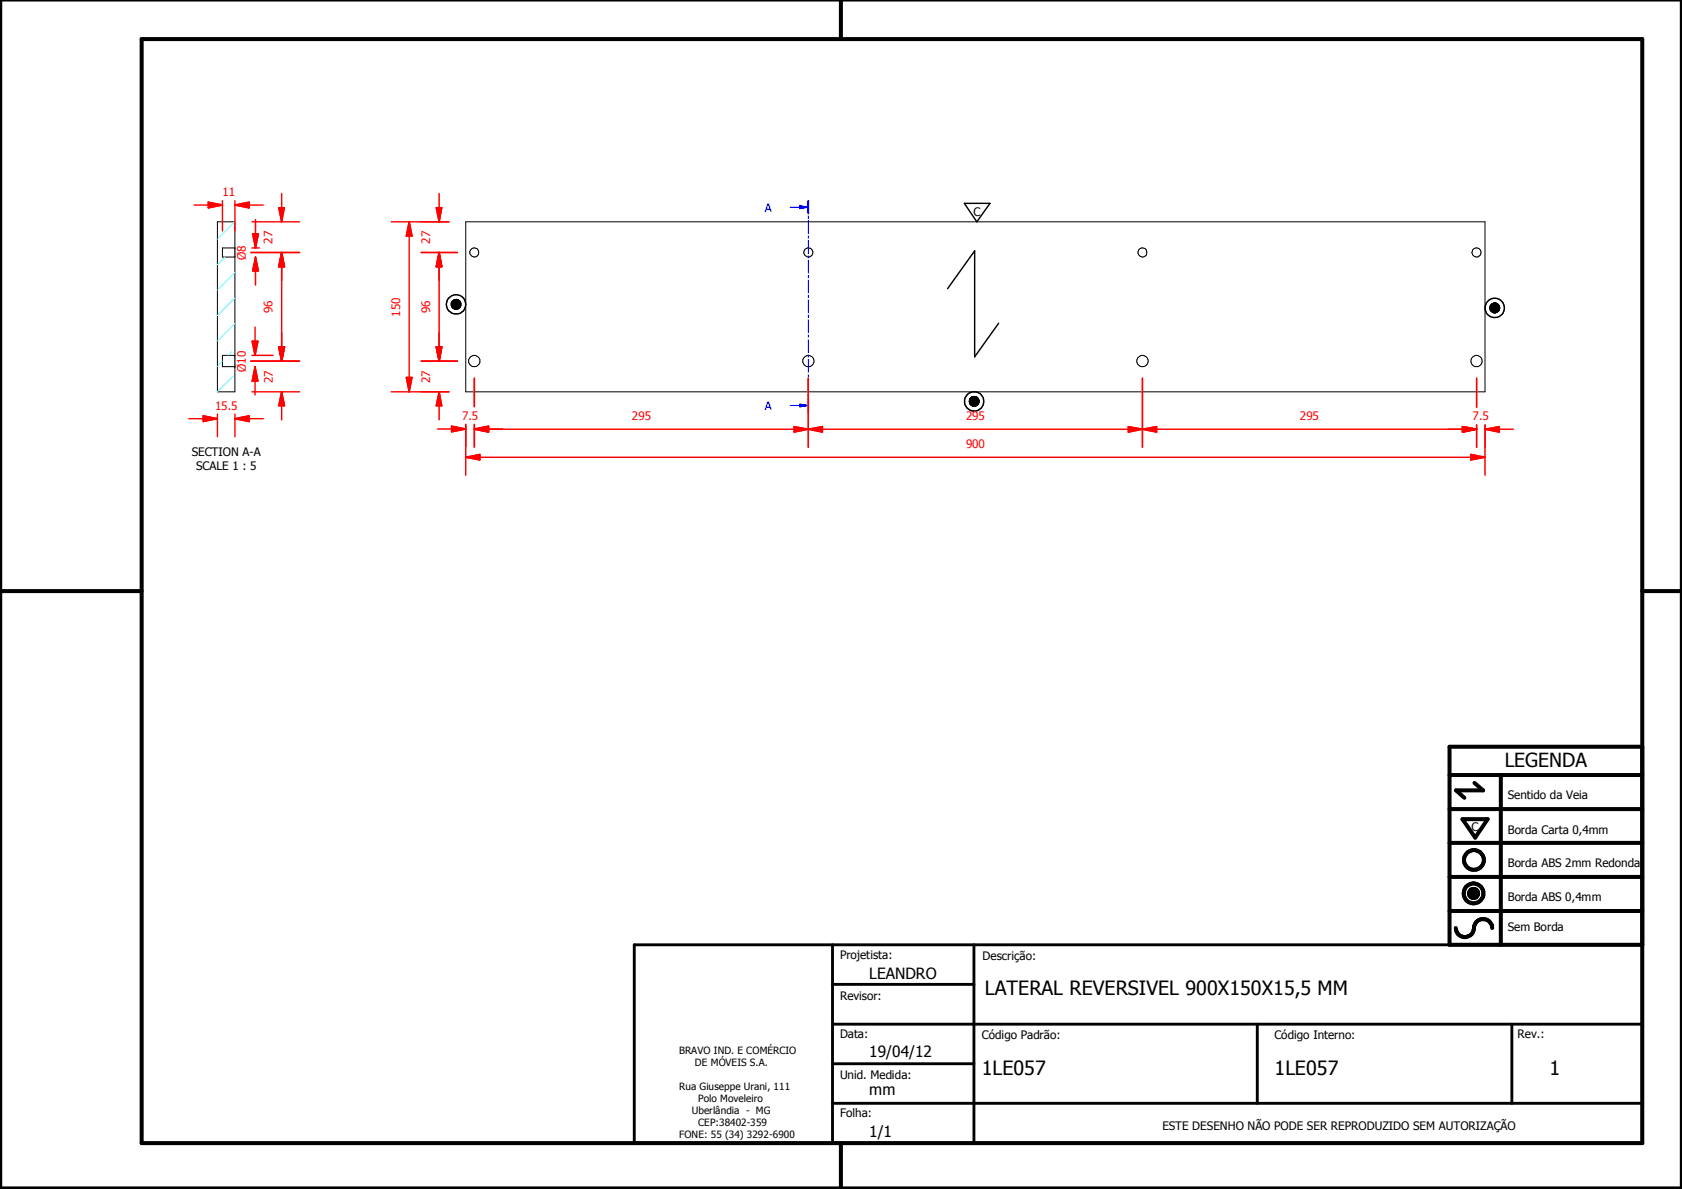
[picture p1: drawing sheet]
<svg xmlns="http://www.w3.org/2000/svg" width="297mm" height="210mm" viewBox="0 0 297 210" stroke-linecap="round" stroke-linejoin="round" font-family="sans-serif">
<g fill="none" stroke="#000" stroke-width=".18">
<path d="M38.4 39.2h3.1v30h-3.1zM82.3 39.2h180v30h-180zM41.5 43.8h-2.2v1.6h2.2M79.7 53.6l1.7 .1zM79.7 53.7l1.7 .1zM79.7 53.8l1.7 .1zM79.7 53.9h1.7v.1zM79.7 53.9l1.7 .1h-1.6zM79.7 53.6h1.7zM79.8 54h1.6zM79.8 54l1.5 .1zM79.8 53.5l1.6 .1h-1.7z"/>
<path d="M79.8 53.5l1.6 .1zM79.8 54.1h1.5zM79.8 54.1l1.4 .1zM79.8 53.4l1.6 .1h-1.6zM79.8 53.4l1.6 .1zM79.8 53.3l1.5 .1zM79.8 54.2h1.4zM79.8 54.2l1.4 .1zM79.8 53.3h1.5zM79.9 54.3h1.3zM79.9 54.3l1.2 .1zM79.9 53.2l1.3 .1h-1.4z"/>
<path d="M79.9 53.2l1.3 .1zM80 54.4h1.1zM80 53.1l1.2 .1zM80 54.4h1zM80 53l1.1 .1h-1.1zM80 53l1.1 .1zM80 53h1.1zM80.1 54.4h.9zM80.1 54.4l.8 .1zM80.1 53h1zM80.1 53h.9zM80.2 54.5h.7z"/>
<path d="M80.2 54.5h.6zM80.2 53h.8zM80.2 53h.7zM80.3 54.5h.5zM80.3 54.5l.4 .1zM80.3 52.9l.6 .1zM80.3 52.9h.5zM80.3 54.6h.4zM80.3 54.6h.3zM80.3 52.9h.4zM80.5 54.6h.1zM80.5 52.9h.2z"/>
<path d="M80.5 52.9h.1zM263.1 54.3l1.7 .1zM263.1 54.4h1.7zM263.1 54.4l1.7 .1zM263.1 54.5h1.7zM263.1 54.5l1.6 .1zM263.1 54.2l1.7 .1h-1.7zM263.1 54.2l1.7 .1zM263.2 54.6l1.5 .1zM263.2 54.7h1.5zM263.2 54.7l1.5 .1zM263.2 54.1l1.6 .1h-1.7z"/>
<path d="M263.2 54.1l1.6 .1zM263.2 54l1.5 .1zM263.2 54.8h1.5zM263.2 54.8l1.4 .1zM263.2 53.9l1.5 .1h-1.5zM263.2 53.9l1.5 .1zM263.2 53.9h1.5zM263.3 54.9h1.3zM263.3 53.9h1.4zM263.4 54.9h1.2zM263.4 54.9l1.1 .1zM263.4 53.8l1.2 .1h-1.3z"/>
<path d="M263.4 53.8l1.2 .1zM263.4 55h1.1zM263.4 53.7l1.2 .1h-1.2zM263.4 53.7l1.2 .1zM263.4 53.7h1.1zM263.5 55h1zM263.5 55l.9 .1zM263.5 53.7h1zM263.6 55.1h.8zM263.6 55.1l.7 .1zM263.6 53.6l.9 .1zM263.6 55.2h.7z"/>
<path d="M263.6 55.2h.6zM263.6 53.6h.8zM263.6 53.6h.7zM263.7 55.2h.5zM263.7 55.2h.4zM263.7 53.6h.6zM263.7 53.6h.5zM263.8 55.2h.3zM263.8 53.6h.4zM263.9 55.2h.2zM263.9 53.5l.2 .1zM263.9 53.5h.2z"/>
<path d="M41.5 64.7h.1M41.5 62.7h-2.2v2h2.2M171.2 70.8l1.7 .1zM171.2 70.9l1.7 .1zM171.2 71h1.7zM171.2 71l1.6 .1zM171.2 71.1h1.6zM171.2 71.1l1.6 .1zM171.2 70.7l1.7 .1h-1.7zM171.2 70.7l1.7 .1zM171.2 70.6l1.7 .1zM171.3 71.2h1.5z"/>
<path d="M171.3 71.2l1.5 .1zM171.3 71.3h1.5zM171.3 71.3l1.4 .1zM171.3 70.5l1.5 .1h-1.6zM171.3 70.5h1.5v.1zM171.3 70.4l1.5 .1zM171.3 70.4h1.5zM171.4 71.4h1.3zM171.4 70.4h1.4zM171.4 71.4l1.2 .1zM171.4 70.3l1.3 .1zM171.4 70.3h1.3z"/>
<path d="M171.5 71.5h1.1zM171.5 71.5h1zM171.5 70.2l1.2 .1zM171.5 71.5l1 .1zM171.5 70.2h1.1zM171.6 71.6h.9zM171.6 71.6h.8zM171.6 70.1l.9 .1h-1zM171.6 70.1l.9 .1zM171.6 70.1h.9zM171.7 71.6h.7zM171.7 71.6l.6 .1z"/>
<path d="M171.7 70.1h.8zM171.7 70.1h.7zM171.8 71.7h.5zM171.8 71.7h.4zM171.8 70.1h.6zM171.8 70.1h.5zM171.9 71.7h.3zM171.9 71.7h.2zM171.9 70l.4 .1zM171.9 70h.3zM172 71.7h.1zM172 70h.2z"/>
<path d="M172 70h.1zM259.4 157.6l1.6 .1zM259.4 157.7l1.6 .1zM259.4 157.8l1.6 .1zM259.4 157.9h1.6v.1zM259.4 157.9l1.6 .1h-1.5zM259.4 157.6h1.6zM259.5 158h1.5zM259.5 158l1.4 .1zM259.5 157.5l1.5 .1h-1.6zM259.5 157.5l1.5 .1zM259.5 158.1h1.4z"/>
<path d="M259.5 157.4l1.5 .1h-1.5zM259.5 157.4l1.5 .1zM259.5 158.1l1.4 .1zM259.5 157.3l1.4 .1h-1.4zM259.5 157.3l1.4 .1zM259.6 158.2h1.3zM259.6 158.2h1.2zM259.6 157.2l1.3 .1h-1.4zM259.6 157.2l1.3 .1zM259.6 158.2l1.2 .1zM259.6 157.2h1.3zM259.7 158.3h1.1z"/>
<path d="M259.7 158.3l1 .1zM259.7 157.1l1.1 .1h-1.2zM259.7 157.1l1.1 .1zM259.7 157.1h1.1zM259.8 158.4h.9zM259.8 158.4h.8zM259.8 157.1h1zM259.8 157.1h.9zM259.8 158.4l.8 .1zM259.8 157l.9 .1zM259.8 157h.8zM259.9 158.5h.7z"/>
<path d="M259.9 158.5h.6zM259.9 157h.7zM260 158.5h.5zM260 158.5h.4zM260 157h.6zM260.1 158.5h.3zM260.1 158.5h.2zM260.1 156.9l.4 .1zM260.1 156.9h.3zM260.1 156.9h.2z"/>
<circle cx="83.8" cy="44.5" r=".79"/>
<circle cx="142.8" cy="44.6" r=".81"/>
<circle cx="201.7" cy="44.5" r=".79"/>
<circle cx="260.7" cy="44.6" r=".8"/>
<circle cx="83.8" cy="63.7" r="1.01"/>
<circle cx="142.7" cy="63.7" r="1"/>
<circle cx="201.8" cy="63.7" r="1"/>
<circle cx="260.8" cy="63.7" r=".99"/>
</g>
<g fill="#000">
<path d="M79.7 53.6h1.7zM79.8 53.5l1.6 .1h-1.7zM79.8 53.5l1.6 .1zM79.8 53.4l1.6 .1h-1.6zM79.8 53.4l1.6 .1zM79.8 53.3l1.5 .1zM79.8 53.3h1.5zM79.9 53.2l1.3 .1h-1.4zM79.9 53.2l1.3 .1zM80 53.1l1.2 .1zM80 53l1.1 .1h-1.1zM80 53l1.1 .1z"/>
<path d="M80 53h1.1zM80.1 53h1zM80.1 53h.9zM80.2 53h.8zM80.2 53h.7zM80.3 52.9l.6 .1zM80.3 52.9h.5zM80.3 52.9h.4zM80.5 52.9h.2zM80.5 52.9h.1zM80.3 54.6h.3zM80.5 54.6h.1z"/>
<path d="M80.3 54.5l.4 .1zM80.3 54.6h.4zM80.2 54.5h.6zM80.3 54.5h.5zM80.1 54.4l.8 .1zM80.2 54.5h.7zM80 54.4h1zM80.1 54.4h.9zM80 54.4h1.1zM79.9 54.3l1.2 .1zM79.8 54.2l1.4 .1zM79.9 54.3h1.3z"/>
<path d="M79.8 54.1l1.4 .1zM79.8 54.2h1.4zM79.8 54.1h1.5zM79.8 54l1.5 .1zM79.7 53.6l1.7 .1zM79.7 53.7l1.7 .1zM79.7 53.8l1.7 .1zM79.7 53.9h1.7v.1zM79.7 53.9l1.7 .1h-1.6zM79.8 54h1.6zM263.1 54.2l1.7 .1h-1.7zM263.1 54.2l1.7 .1z"/>
<path d="M263.2 54.1l1.6 .1h-1.7zM263.2 54.1l1.6 .1zM263.2 54l1.5 .1zM263.2 53.9l1.5 .1h-1.5zM263.2 53.9l1.5 .1zM263.2 53.9h1.5zM263.3 53.9h1.4zM263.4 53.8l1.2 .1h-1.3zM263.4 53.8l1.2 .1zM263.4 53.7l1.2 .1h-1.2zM263.4 53.7l1.2 .1zM263.4 53.7h1.1z"/>
<path d="M263.5 53.7h1zM263.6 53.6l.9 .1zM263.6 53.6h.8zM263.6 53.6h.7zM263.7 53.6h.6zM263.7 53.6h.5zM263.8 53.6h.4zM263.9 53.5l.2 .1zM263.9 53.5h.2zM263.8 55.2h.3zM263.9 55.2h.2zM263.7 55.2h.4z"/>
<path d="M263.6 55.2h.6zM263.7 55.2h.5zM263.6 55.1l.7 .1zM263.6 55.2h.7zM263.5 55l.9 .1zM263.6 55.1h.8zM263.4 55h1.1zM263.5 55h1zM263.4 54.9l1.1 .1zM263.3 54.9h1.3zM263.4 54.9h1.2zM263.2 54.8l1.4 .1z"/>
<path d="M263.2 54.7l1.5 .1zM263.2 54.8h1.5zM263.1 54.5l1.6 .1zM263.2 54.6l1.5 .1zM263.2 54.7h1.5zM263.1 54.4l1.7 .1zM263.1 54.5h1.7zM263.1 54.3l1.7 .1zM263.1 54.4h1.7zM171.2 70.7l1.7 .1h-1.7zM171.2 70.7l1.7 .1zM171.2 70.6l1.7 .1z"/>
<path d="M171.3 70.5l1.5 .1h-1.6zM171.3 70.5h1.5v.1zM171.3 70.4l1.5 .1zM171.3 70.4h1.5zM171.4 70.4h1.4zM171.4 70.3l1.3 .1zM171.4 70.3h1.3zM171.5 70.2l1.2 .1zM171.5 70.2h1.1zM171.6 70.1l.9 .1h-1zM171.6 70.1l.9 .1zM171.6 70.1h.9z"/>
<path d="M171.7 70.1h.8zM171.7 70.1h.7zM171.8 70.1h.6zM171.8 70.1h.5zM171.9 70l.4 .1zM171.9 70h.3zM172 70h.2zM172 70h.1zM171.9 71.7h.2zM172 71.7h.1zM171.8 71.7h.4zM171.9 71.7h.3z"/>
<path d="M171.7 71.6l.6 .1zM171.8 71.7h.5zM171.6 71.6h.8zM171.7 71.6h.7zM171.5 71.5l1 .1zM171.6 71.6h.9zM171.5 71.5h1zM171.4 71.4l1.2 .1zM171.5 71.5h1.1zM171.4 71.4h1.3zM171.3 71.3l1.4 .1zM171.3 71.2l1.5 .1z"/>
<path d="M171.3 71.3h1.5zM171.2 71.1l1.6 .1zM171.3 71.2h1.5zM171.2 71l1.6 .1zM171.2 71.1h1.6zM171.2 70.8l1.7 .1zM171.2 70.9l1.7 .1zM171.2 71h1.7zM259.4 157.6h1.6zM259.5 157.5l1.5 .1h-1.6zM259.5 157.5l1.5 .1zM259.5 157.4l1.5 .1h-1.5z"/>
<path d="M259.5 157.4l1.5 .1zM259.5 157.3l1.4 .1h-1.4zM259.5 157.3l1.4 .1zM259.6 157.2l1.3 .1h-1.4zM259.6 157.2l1.3 .1zM259.6 157.2h1.3zM259.7 157.1l1.1 .1h-1.2zM259.7 157.1l1.1 .1zM259.7 157.1h1.1zM259.8 157.1h1zM259.8 157.1h.9zM259.8 157l.9 .1z"/>
<path d="M259.8 157h.8zM259.9 157h.7zM260 157h.6zM260.1 156.9l.4 .1zM260.1 156.9h.3zM260.1 156.9h.2zM260.1 158.5h.2zM260 158.5h.4zM260.1 158.5h.3zM259.9 158.5h.6zM260 158.5h.5zM259.8 158.4l.8 .1z"/>
<path d="M259.9 158.5h.7zM259.8 158.4h.8zM259.7 158.3l1 .1zM259.8 158.4h.9zM259.6 158.2l1.2 .1zM259.7 158.3h1.1zM259.6 158.2h1.2zM259.5 158.1l1.4 .1zM259.6 158.2h1.3zM259.5 158l1.4 .1zM259.5 158.1h1.4zM259.4 157.9l1.6 .1h-1.5z"/>
<path d="M259.5 158h1.5zM259.4 157.6l1.6 .1zM259.4 157.7l1.6 .1zM259.4 157.8l1.6 .1zM259.4 157.9h1.6v.1z"/>
</g>
<g fill="none" stroke="#000" stroke-width=".71">
<path d="M148.5 0v6.9M297 -.1v209.9h-297v-209.9M25 6.9h265v194.9h-265zM0 104.4h25M290 104.4h7M256 136.8h34M260.4 138.2l1.5 1.3h-4.8l1.5 1.3M265 136.8v30M290 131.8h-34v35h34M256 154.8h34M256 148.8h34M256 142.8h34"/>
<path d="M258.3 144.6h4.4l-2.2 3.3zM256 160.8h34M257.1 163.8a1.62 1.62 0 0 0 1.8 1.6 1.62 1.62 0 0 0 1.4-1.9 1.63 1.63 0 0 1 1.7-1.2 1.63 1.63 0 0 1 1.5 1.5M148.5 201.8v8"/>
<circle cx="260.2" cy="157.7" r="1.76"/>
<circle cx="260.2" cy="157.7" r=".82"/>
<circle cx="260.3" cy="151.8" r="1.76"/>
</g>
<path d="M112 166.8h178v35h-178zM147 173.8h25M147 166.8v35M172 166.8v35M147 194.8h143M147 180.8h143M147 187.8h25M222 180.8v14M267 180.8v14" fill="none" stroke="#000" stroke-width=".51"/>
<g fill="none" stroke="#00f" stroke-width=".18">
<path d="M142.7 35.4v2.3M142.7 38.1v.5M142.7 38.9v2.3M142.7 41.6v.5M142.7 42.4v2.3M142.7 45.1v.5M142.7 45.9v2.3M142.7 48.6v.5M142.7 49.4v2.3M142.7 52.1v.4M142.7 52.9v2.3M142.7 55.6v.4"/>
<path d="M142.7 56.4v2.3M142.7 59.1v.5M142.7 59.9v2.3M141.3 71.6h1.4M142.7 62.6v.5M142.7 63.5v2.2M142.7 66.1v.4M142.7 66.9v2.3M142.7 69.6v.5M142.7 70.4v2.3"/>
</g>
<path d="M142.7 35.4v2.3M142.7 70.4v2.3" fill="none" stroke="#00f" stroke-width=".3"/>
<path d="M141.3 71.3l1.4 .3-1.4 .2z" fill="#00f"/>
<path d="M141.3 36.6h1.4M139.5 71.6h1.8M141.3 71.3l1.4 .3-1.4 .2z" fill="none" stroke="#00f" stroke-width=".18"/>
<path d="M141.3 36.3l1.4 .3-1.4 .2z" fill="#00f"/>
<path d="M139.5 36.6h1.8M141.3 36.3l1.4 .3-1.4 .2z" fill="none" stroke="#00f" stroke-width=".18"/>
<path d="M41.4 39.2l-3 3M39.7 45.4l-1.3 1.3M41.5 57.1l-3.1 3.1M41.5 52.6l-3.1 3.1M41.5 48.1l-3.1 3.1M39.3 63.8l-.9 .9M40.9 62.1l-.6 .6M41.1 66.4l-2.7 2.8" fill="none" stroke="#0ff" stroke-width=".18"/>
<g fill="none" stroke="#000" stroke-width=".25">
<path d="M170.3 35.9h4.5l-2.3 3.3zM167.3 51l4.8-6.7v18.7l4.3-5.9"/>
<circle cx="80.5" cy="53.7" r="1.7"/>
<circle cx="80.6" cy="53.7" r=".83"/>
<circle cx="264" cy="54.4" r="1.7"/>
<circle cx="264" cy="54.3" r=".85"/>
<circle cx="172" cy="70.9" r="1.71"/>
<circle cx="172" cy="70.9" r=".85"/>
</g>
<path d="M79.8 75.7h2.5" fill="none" stroke="#f00" stroke-width=".25"/>
<path d="M79.8 75.2l2.5 .5-2.5 .5z" fill="#f00"/>
<path d="M79.8 75.2l2.5 .5-2.5 .5zM83.8 75.7h2.5" fill="none" stroke="#f00" stroke-width=".25"/>
<path d="M83.8 75.7l2.5-.5v1z" fill="#f00"/>
<path d="M77.3 75.7h2.5M82.3 74.9v4M83.8 75.7l2.5-.5v1zM83.8 66.8v5M83.8 74.9v4M83.8 75.8h2.5M86.3 75.7h2.5" fill="none" stroke="#f00" stroke-width=".25"/>
<path d="M83.8 75.8l2.5-.5v1z" fill="#f00"/>
<path d="M83.8 75.8l2.5-.5v1zM140.2 75.8h2.5" fill="none" stroke="#f00" stroke-width=".25"/>
<path d="M140.2 75.3l2.5 .5-2.5 .5z" fill="#f00"/>
<path d="M83.8 66.8v5M83.8 74.9v4.1M86.3 75.8h53.9M140.2 75.3l2.5 .5-2.5 .5zM142.7 75.8h2.5M142.7 66.8v12.2" fill="none" stroke="#f00" stroke-width=".25"/>
<path d="M142.7 75.8l2.5-.5v1z" fill="#f00"/>
<path d="M142.7 75.8l2.5-.5v1zM199.3 75.8h2.5" fill="none" stroke="#f00" stroke-width=".25"/>
<path d="M199.3 75.3l2.5 .5-2.5 .5z" fill="#f00"/>
<path d="M142.7 66.8v12.2M145.2 75.8h54.1M199.3 75.3l2.5 .5-2.5 .5zM201.8 75.8h2.5M201.8 66.8v12.2" fill="none" stroke="#f00" stroke-width=".25"/>
<path d="M201.8 75.8l2.5-.5v1z" fill="#f00"/>
<path d="M201.8 75.8l2.5-.5v1zM258.3 75.8h2.5" fill="none" stroke="#f00" stroke-width=".25"/>
<path d="M258.3 75.3l2.5 .5-2.5 .5z" fill="#f00"/>
<path d="M201.8 66.8v12.2M204.3 75.8h56.5M258.3 75.3l2.5 .5-2.5 .5zM260.8 66.8v5.1M260.8 75v4" fill="none" stroke="#f00" stroke-width=".25"/>
<path d="M258.3 75.3l2.5 .5-2.5 .5z" fill="#f00"/>
<path d="M258.3 75.3l2.5 .5-2.5 .5zM262.3 75.8h2.4" fill="none" stroke="#f00" stroke-width=".25"/>
<path d="M262.3 75.8l2.4-.5v1z" fill="#f00"/>
<path d="M255.7 75.8h2.6M260.8 66.8v5.1M260.8 75v4M262.3 75.8l2.4-.5v1zM262.3 75v4M264.7 75.8h2.5M259.8 80.7h2.5" fill="none" stroke="#f00" stroke-width=".25"/>
<path d="M259.8 80.2l2.5 .5-2.5 .5z" fill="#f00"/>
<path d="M82.3 80.7h2.4M259.8 80.2l2.5 .5-2.5 .5z" fill="none" stroke="#f00" stroke-width=".25"/>
<path d="M82.3 80.7l2.4-.5v1z" fill="#f00"/>
<path d="M77.6 36.7v2.5M82.3 74.9v9M262.3 75v8.9M82.3 80.7l2.4-.5v1zM84.7 80.7h175.1" fill="none" stroke="#f00" stroke-width=".25"/>
<path d="M77 36.7h1l-.4 2.5z" fill="#f00"/>
<path d="M77 36.7h1l-.4 2.5zM77.6 44.6v2.5" fill="none" stroke="#f00" stroke-width=".25"/>
<path d="M77.6 44.6l.4 2.5h-1z" fill="#f00"/>
<path d="M74.4 39.2h4.9M77.6 34.2v2.5M74.4 44.6h6.4M77.6 44.6l.4 2.5h-1zM77.6 44.6v5" fill="none" stroke="#f00" stroke-width=".25"/>
<path d="M77.6 44.6l.4 2.5h-1z" fill="#f00"/>
<path d="M77.6 44.6l.4 2.5h-1zM77.6 61.3v2.5" fill="none" stroke="#f00" stroke-width=".25"/>
<path d="M77 61.3h1l-.4 2.5z" fill="#f00"/>
<path d="M74.4 44.6h6.4M77.6 47.1v16.7M74.4 63.8h6.4M77 61.3h1l-.4 2.5z" fill="none" stroke="#f00" stroke-width=".25"/>
<path d="M77 61.3h1l-.4 2.5z" fill="#f00"/>
<path d="M77 61.3h1l-.4 2.5zM77.6 69.2v2.4" fill="none" stroke="#f00" stroke-width=".25"/>
<path d="M77.6 69.2l.4 2.4h-1z" fill="#f00"/>
<path d="M77.6 58.8v2.5M72.3 66.6v2.6M74.4 69.2h4.9M74.4 63.8h6.4M77.6 69.2l.4 2.4h-1zM77.6 71.6v2.5" fill="none" stroke="#f00" stroke-width=".25"/>
<path d="M71.8 66.6h1l-.5 2.6z" fill="#f00"/>
<path d="M72.3 39.2v2.5M71.8 66.6h1l-.5 2.6z" fill="none" stroke="#f00" stroke-width=".25"/>
<path d="M72.3 39.2l.5 2.5h-1z" fill="#f00"/>
<path d="M69.1 39.2h10.2M72.3 39.2l.5 2.5h-1zM72.3 41.7v24.9M35.9 73.9h2.5M69.1 69.2h10.2" fill="none" stroke="#f00" stroke-width=".25"/>
<path d="M35.9 73.4l2.5 .5-2.5 .5z" fill="#f00"/>
<path d="M35.9 73.4l2.5 .5-2.5 .5zM41.5 73.9h2.5" fill="none" stroke="#f00" stroke-width=".25"/>
<path d="M41.5 73.9l2.5-.5v1z" fill="#f00"/>
<path d="M45.1 41.3v2.5M33.4 73.9h2.5M38.4 73.1v4M41.5 73.9l2.5-.5v1zM41.5 73.1v4M44 73.9h2.5" fill="none" stroke="#f00" stroke-width=".25"/>
<path d="M44.6 41.3h1l-.5 2.5z" fill="#f00"/>
<path d="M44.6 41.3h1l-.5 2.5zM45.1 45.4v2.4" fill="none" stroke="#f00" stroke-width=".25"/>
<path d="M45.1 45.4l.5 2.4h-1z" fill="#f00"/>
<path d="M45.1 38.8v2.5M44.5 43.8h1.3M45.1 45.4l.5 2.4h-1zM45.1 47.8v2.5M45 60.2v2.5" fill="none" stroke="#f00" stroke-width=".25"/>
<path d="M44.5 60.2h1l-.5 2.5z" fill="#f00"/>
<path d="M44.5 60.2h1l-.5 2.5zM45 64.7v2.6" fill="none" stroke="#f00" stroke-width=".25"/>
<path d="M45 64.7l.5 2.6h-1z" fill="#f00"/>
<path d="M49.7 36.7v2.5M45 57.7v2.5M44.5 62.7h3.7M45 64.7l.5 2.6h-1zM45 67.3v2.4" fill="none" stroke="#f00" stroke-width=".25"/>
<path d="M49.2 36.7h1l-.5 2.5z" fill="#f00"/>
<path d="M49.2 36.7h1l-.5 2.5zM49.7 44.6v2.5" fill="none" stroke="#f00" stroke-width=".25"/>
<path d="M49.7 44.6l.5 2.5h-1z" fill="#f00"/>
<path d="M44.5 39.2h8.4M49.7 34.2v2.5M44.3 44.6h8.6M49.7 44.6l.5 2.5h-1zM49.7 44.6v5" fill="none" stroke="#f00" stroke-width=".25"/>
<path d="M49.7 44.6l.5 2.5h-1z" fill="#f00"/>
<path d="M49.7 44.6l.5 2.5h-1zM49.7 61.3v2.5" fill="none" stroke="#f00" stroke-width=".25"/>
<path d="M49.2 61.3h1l-.5 2.5z" fill="#f00"/>
<path d="M44.3 44.6h8.6M49.7 47.1v16.7M44.3 63.8h8.6M49.2 61.3h1l-.5 2.5z" fill="none" stroke="#f00" stroke-width=".25"/>
<path d="M49.2 61.3h1l-.5 2.5z" fill="#f00"/>
<path d="M49.2 61.3h1l-.5 2.5zM49.7 69.2v2.4" fill="none" stroke="#f00" stroke-width=".25"/>
<path d="M49.7 69.2l.5 2.4h-1z" fill="#f00"/>
<path d="M36.8 36.2h2.5M49.7 58.8v2.5M44.3 63.8h8.6M44.5 69.2h8.4M49.7 69.2l.5 2.4h-1zM49.7 71.6v2.5" fill="none" stroke="#f00" stroke-width=".25"/>
<path d="M36.8 35.7l2.5 .5-2.5 .5z" fill="#f00"/>
<path d="M36.8 35.7l2.5 .5-2.5 .5zM41.5 36.2h2.5" fill="none" stroke="#f00" stroke-width=".25"/>
<path d="M41.5 36.2l2.5-.5v1z" fill="#f00"/>
<path d="M34.3 36.2h2.5M39.3 35.4v5.4M41.5 36.2l2.5-.5v1zM41.5 35.4v5.4M44 36.2h2.5" fill="none" stroke="#f00" stroke-width=".25"/>
<g font-size="3.5">
<text x="173.9" y="175.7">LATERAL REVERSIVEL 900X150X15,5 MM</text>
<text x="173.4" y="189.7">1LE057</text>
<text x="225.1" y="189.7">1LE057</text>
<text x="273.6" y="189.7">1</text>
</g>
<text font-size="3.4" x="265.7" y="135.4">LEGENDA</text>
<g font-size="2.7">
<text x="153.5" y="172.8">LEANDRO</text>
<text x="153.5" y="186.6">19/04/12</text>
<text x="153.5" y="193.4">mm</text>
<text x="153.5" y="200.8">1/1</text>
</g>
<g font-size="2.1" fill="#f00">
<text x="39.3" y="34.7">11</text>
<text x="43.4" y="45.9" transform="rotate(-90 43.4 45.9)">Ø8</text>
<text x="48.1" y="43" transform="rotate(-90 48.1 43)">27</text>
<text x="75.9" y="43" transform="rotate(-90 75.9 43)">27</text>
<text x="48.1" y="55.3" transform="rotate(-90 48.1 55.3)">96</text>
<text x="70.7" y="55.9" transform="rotate(-90 70.7 55.9)">150</text>
<text x="75.9" y="55.3" transform="rotate(-90 75.9 55.3)">96</text>
<text x="43.4" y="65.7" transform="rotate(-90 43.4 65.7)">Ø10</text>
<text x="48.2" y="67.6" transform="rotate(-90 48.2 67.6)">27</text>
<text x="75.9" y="67.6" transform="rotate(-90 75.9 67.6)">27</text>
<text x="38" y="72.3">15.5</text>
<text x="81.6" y="74.1">7.5</text>
<text x="111.6" y="74.2">295</text>
<text x="170.6" y="74.2">295</text>
<text x="229.6" y="74.2">295</text>
<text x="260.1" y="74.2">7.5</text>
<text x="170.6" y="79.1">900</text>
</g>
<g font-size="2.1" fill="#00f">
<text x="135" y="37.4">A</text>
<text x="135" y="72.4">A</text>
</g>
<g font-size="2.1">
<text x="171.9" y="38.1">C</text>
<text x="33.9" y="80.4">SECTION A-A</text>
<text x="34.6" y="82.9">SCALE 1 : 5</text>
<text x="266.3" y="141.1">Sentido da Veia</text>
<text x="259.8" y="146.7">C</text>
<text x="266.3" y="147.2">Borda Carta 0,4mm</text>
<text x="266.3" y="153.1">Borda ABS 2mm Redonda</text>
<text x="266.3" y="159">Borda ABS 0,4mm</text>
<text x="266.3" y="164.4">Sem Borda</text>
<text x="148.4" y="169.3">Projetista:</text>
<text x="173.5" y="169.5">Descrição:</text>
<text x="148.4" y="176.6">Revisor:</text>
<text x="148.4" y="183.2">Data:</text>
<text x="173.4" y="183.3">Código Padrão:</text>
<text x="225.1" y="183.3">Código Interno:</text>
<text x="268" y="183.2">Rev.:</text>
<text x="148.4" y="190.5">Unid. Medida:</text>
<text x="148.4" y="197.2">Folha:</text>
<text x="205.3" y="199.5">ESTE DESENHO NÃO PODE SER REPRODUZIDO SEM AUTORIZAÇÃO</text>
</g>
<g font-size="1.8">
<text x="119.9" y="186">BRAVO IND. E COMÉRCIO</text>
<text x="122.7" y="188.1">DE MÓVEIS S.A.</text>
<text x="119.9" y="192.4">Rua Giuseppe Urani, 111</text>
<text x="122.2" y="196.7">Uberlândia - MG</text>
<text x="123.3" y="194.6">Polo Moveleiro</text>
<text x="119.9" y="201">FONE: 55 (34) 3292-6900</text>
<text x="123.3" y="198.8">CEP:38402-359</text>
</g>
</svg>
